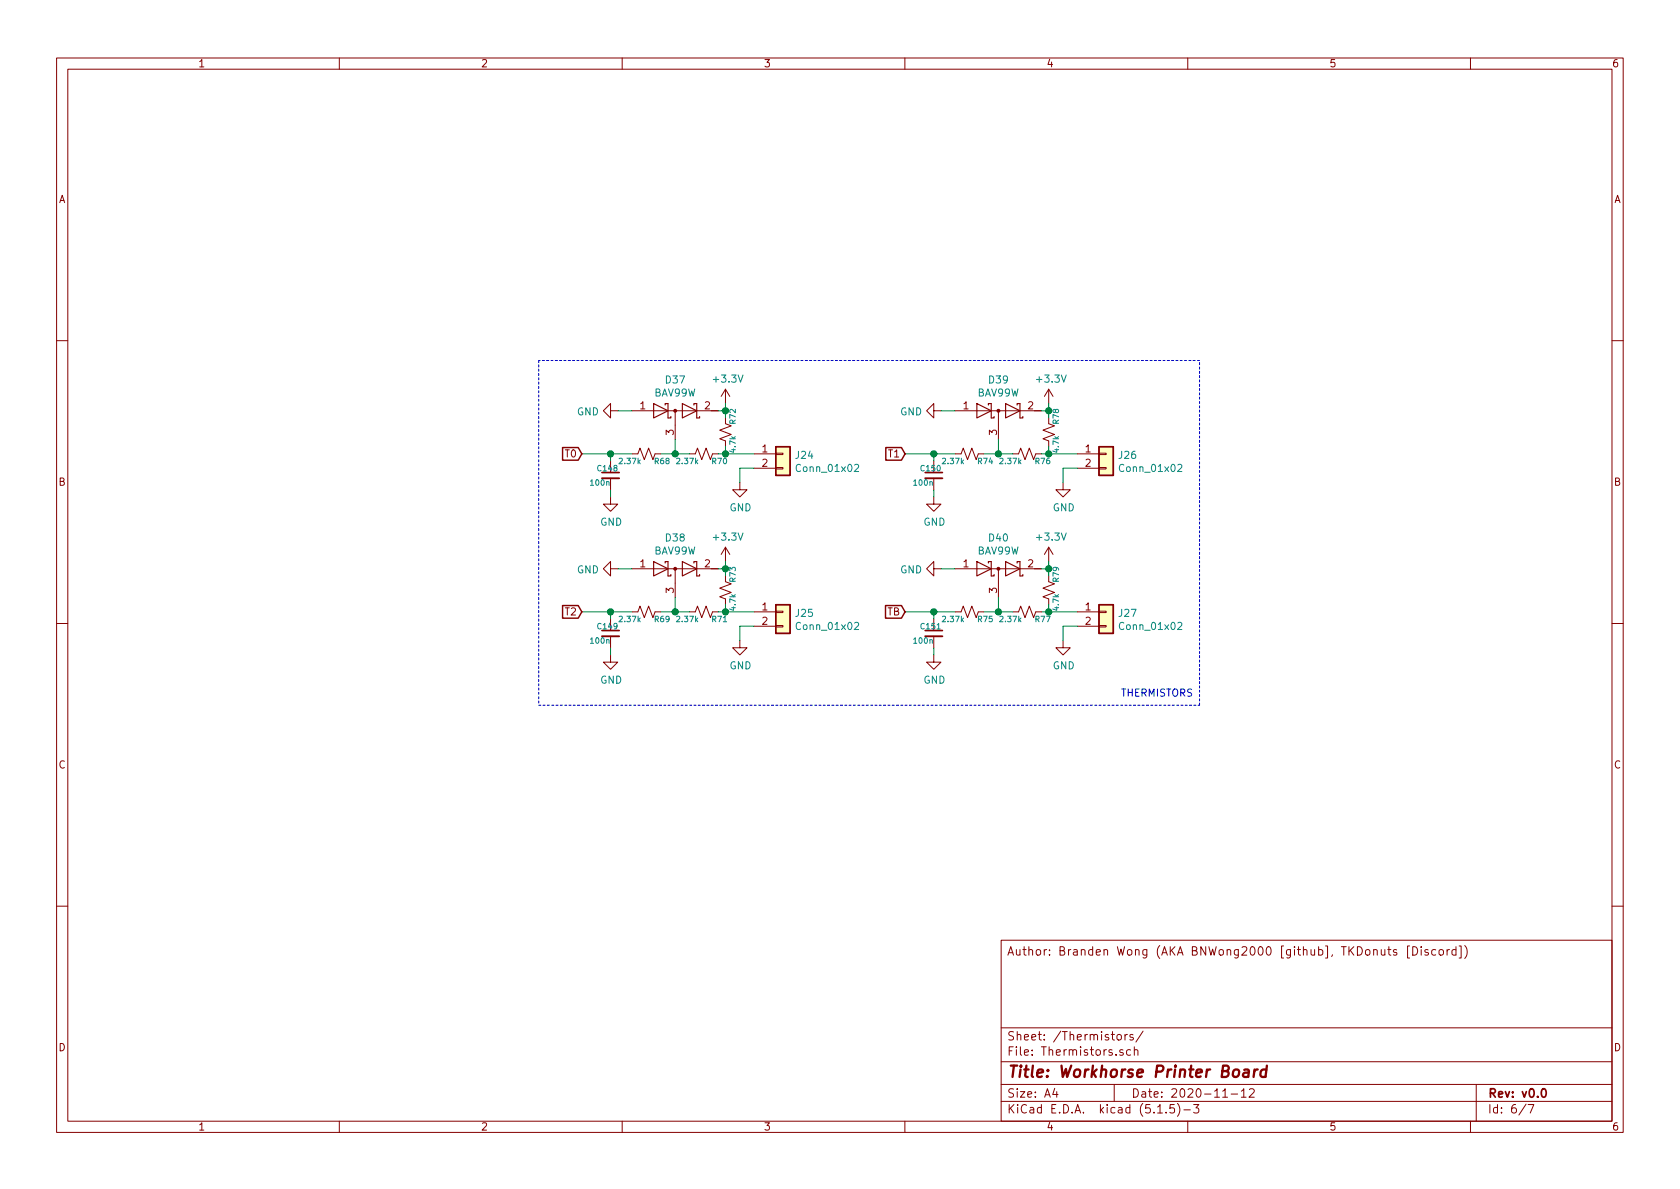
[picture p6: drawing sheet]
<svg xmlns="http://www.w3.org/2000/svg" width="297mm" height="210mm" viewBox="0 0 297 210" stroke-linecap="round" stroke-linejoin="round" font-family="sans-serif">
<g fill="none" stroke="#840000" stroke-width=".18">
<path d="M10 10.3h277v189.9h-277zM12 12.2h273v186.1h-273zM60 10.3v1.9M110 10.3v1.9M160 10.3v1.9M210 10.3v1.9M260 10.3v1.9M10 60.2h2M107.9 72.6v-1.2l-1.2 1.2 1.2 1.3v-1.3h1.3M111.8 72.6h15.2M119.4 72.6v5.1M128.3 73.9v1l1 .4-2 .8 2 .7-2 .8 1 .4v1"/>
<path d="M128.3 68.8v2.6M128.3 68.8l-.8 1.3M128.3 68.8l.7 1.3M165.1 72.6v-1.2l-1.3 1.2 1.3 1.3v-1.3h1.3M168.9 72.6h15.2M176.5 72.6v5.1M185.4 73.9v1l1 .4-2 .8 2 .7-2 .8 1 .4v1M185.4 68.8v2.6M185.4 68.8l-.7 1.3M185.4 68.8l.8 1.3M285 60.2h2M107.9 87.9v1.2h1.3l-1.3 1.3-1.2-1.3h1.2"/>
<path d="M107.9 81.5v2.1M107.9 84.6v2M111.8 80.3h1l.4-1.1 .7 2.1 .8-2.1 .7 2.1 .4-1h1M121.9 80.3h1l.4-1.1 .8 2.1 .7-2.1 .8 2.1 .4-1h1M128.3 96.8v2.5M128.3 96.8l-.8 1.2M128.3 96.8l.7 1.2M130.8 85.3v1.3h1.3l-1.3 1.3-1.3-1.3h1.3M133.3 80.3h3.9M133.3 82.8h3.9M137.2 82.7h1.2v.2h-1.2zM137.2 80.1h1.2v.3h-1.2z"/>
<path d="M165.1 87.9v1.2h1.3l-1.3 1.3-1.3-1.3h1.3M165.1 81.5v2.1M165.1 84.6v2M168.9 80.3h1l.4-1.1 .8 2.1 .7-2.1 .8 2.1 .4-1h1M179.1 80.3h1l.4-1.1 .7 2.1 .8-2.1 .8 2.1 .3-1h1M185.4 96.8v2.5M185.4 96.8l-.7 1.2M185.4 96.8l.8 1.2M188 85.3v1.3h1.2l-1.2 1.3-1.3-1.3h1.3M190.5 80.3h3.8M190.5 82.8h3.8M194.3 82.7h1.3v.2h-1.3z"/>
<path d="M194.3 80.1h1.3v.3h-1.3zM10 110.3h2M107.9 100.6v-1.3l-1.2 1.3 1.2 1.2v-1.2h1.3M107.9 115.8v1.3h1.3l-1.3 1.3-1.2-1.3h1.2M107.9 109.5v2M107.9 112.5v2M111.8 108.2h1l.4-1 .7 2 .8-2 .7 2 .4-1h1M111.8 100.6h15.2M119.4 100.6v5.1M121.9 108.2h1l.4-1 .8 2 .7-2 .8 2 .4-1h1M128.3 101.8v1.1l1 .3-2 .8 2 .8-2 .7 1 .4v1M130.8 113.3v1.2h1.3l-1.3 1.3-1.3-1.3h1.3"/>
<path d="M133.3 108.2h3.9M133.3 110.7h3.9M137.2 110.6h1.2v.3h-1.2zM137.2 108.1h1.2v.2h-1.2zM165.1 100.6v-1.3l-1.3 1.3 1.3 1.2v-1.2h1.3M165.1 115.8v1.3h1.3l-1.3 1.3-1.3-1.3h1.3M165.1 109.5v2M165.1 112.5v2M168.9 108.2h1l.4-1 .8 2 .7-2 .8 2 .4-1h1M168.9 100.6h15.2M176.5 100.6v5.1M179.1 108.2h1l.4-1 .7 2 .8-2 .8 2 .3-1h1"/>
<path d="M185.4 101.8v1.1l1 .3-2 .8 2 .8-2 .7 1 .4v1M188 113.3v1.2h1.2l-1.2 1.3-1.3-1.3h1.3M190.5 108.2h3.8M190.5 110.7h3.8M194.3 110.6h1.3v.3h-1.3zM194.3 108.1h1.3v.2h-1.3zM285 110.3h2M10 160.2h2M177 166.3h108v32h-108zM246.9 168a.37 .37 0 0 0-.5 .1v.2l.5 .2 .1 .1-.2 .3-.4-.1M249.2 167.3h-.3v2.1h.3M249.8 167.4a.76 .76 0 0 1 .9 .8 .76 .76 0 0 1-.9 .7z"/>
<path d="M251.3 167.4v.2M251.3 167.9v1M252.5 168a.37 .37 0 0 0-.6 .1l.1 .2 .5 .2 .1 .1-.3 .3-.4-.1M253.8 168l-.4-.1-.3 .3 .1 .6 .2 .1 .4-.1M254.5 168l.2-.1 .4 .1v.8l-.2 .1-.4-.1zM255.9 167.9v1M256.3 167.9l-.3 .1-.1 .2M257.4 168l-.4-.1-.3 .3 .1 .6 .2 .1 .4-.1M257.4 167.4v1.5M258 167.3h.3v2.1h-.3M259 167.2a1.71 1.71 0 0 1 0 2.3M285 160.2h2"/>
<path d="M60 198.3v1.9M110 198.3v1.9M160 198.3v1.9M177 194.8h108M177 191.8h108M177 187.8h108M177 181.8h108M186.5 192.5l-.4 1h1M186.8 193v1M197 191.8v3M197.6 183.1l.2-.2 .4 .2v.7l-.2 .1-.4-.1zM198.6 185.7a.37 .37 0 0 0-.6 .1v.2l.6 .2v.1l-.2 .3-.4-.1"/>
<path d="M198.9 182.9v1M199.3 182.9l-.4 .3M199.9 185.7l-.4-.1-.3 .3 .1 .6 .2 .1 .4-.1M200.3 183l-.3-.1-.2 .2v.3l.5 .1v.3h-.5M200.6 185.7a.37 .37 0 0 1 .6 .1v.8M200.6 185.1v1.5M202.1 182.3l-1.3 2M204.7 196.8h.8M206.2 196.7v.1M207.6 195.3h-.7l-.1 .7 .2-.1 .5 .1 .2 .2-.1 .5-.2 .1-.6-.1M208.2 195.1a1.71 1.71 0 0 1 0 2.3M209.3 196.3h1.2"/>
<path d="M210 198.3v1.9M211 195.3h1l-.5 .6 .4 .1v.7l-.2 .1-.7-.1M216.2 194h.8M217.7 193.5h1.1M219.5 193l.4-.5v1.5M219.5 194h.8M220.9 192.7l.2-.2h.4l.2 .2 .1 .3-1 1h1M260 198.3v1.9M261 191.8v6.5M269.8 195.2l-1.2 2M270.2 195.3h1l-.6 1.5"/>
</g>
<path d="M106.4 83.6h3.1M163.6 83.6h3M106.4 111.5h3.1M163.6 111.5h3M272.7 192.7l.2-.2a.81 .81 0 0 1 .6 .6 .81 .81 0 0 1-.3 .8l-.2 .1a.79 .79 0 0 1-.3-1.3z" fill="none" stroke="#840000" stroke-width=".3"/>
<path d="M220 189.2h.8l-.1 1.2M220.8 189.6l-.7 .1a.4 .4 0 0 0-.3 .3 .4 .4 0 0 0 .2 .4l.7-.1M221.8 189.1l-.2 1.3M222.4 189.1a.54 .54 0 0 0-.6 .4M223.9 189.2a.68 .68 0 0 0-1 .3l-.1 .6 .2 .2 .2 .1 .6-.1M224 188.4l-.3 2" fill="none" stroke="#840000" stroke-width=".41"/>
<g fill="#ffffc2" stroke="#ffffc2" stroke-width=".18">
<path d="M137.2 106.9h2.5v5.1h-2.5z"/>
<path d="M194.3 79h2.5v5.1h-2.5z"/>
<path d="M194.3 106.9h2.5v5.1h-2.5z"/>
<path d="M137.2 79h2.5v5.1h-2.5z"/>
</g>
<path d="M99.5 79.1h2.7l.7 1.2-.7 1.1h-2.7zM137.2 79h2.5v5.1h-2.5zM156.6 79.1h2.8l.6 1.2-.6 1.1h-2.8zM194.3 79h2.5v5.1h-2.5zM99.5 107.1h2.7l.7 1.1-.7 1.1h-2.7zM137.2 106.9h2.5v5.1h-2.5zM156.6 107.1h2.8l.6 1.1-.6 1.1h-2.8zM194.3 106.9h2.5v5.1h-2.5z" fill="none" stroke="#840000" stroke-width=".25"/>
<path d="M151.1 82.2l.5-.1 .2 .4v.2l-.8 .7h.8M208.3 82.2l.4-.1 .3 .4-.1 .2-.7 .7h.8M151.1 110.2l.5-.1 .2 .3v.2l-.8 .7h.8M208.3 110.2l.4-.1 .3 .3-.1 .2-.7 .7h.8" fill="none" stroke="#008484" stroke-width=".18"/>
<g fill="#840000" stroke="#840000" stroke-width=".18">
<circle cx="119.4" cy="100.6" r=".25"/>
<circle cx="176.5" cy="72.6" r=".25"/>
<circle cx="119.4" cy="72.6" r=".25"/>
<circle cx="176.5" cy="100.6" r=".25"/>
</g>
<g fill="none" stroke="#840000" stroke-width=".2">
<path d="M115.6 71.4l2.5 1.2-2.5 1.3zM117.6 71.6v-.2h.5v2.5h.5v-.2M120.6 71.4l2.6 1.2-2.6 1.3zM122.7 71.6v-.2h.5v2.5h.5v-.2M172.7 71.4l2.6 1.2-2.6 1.3zM174.8 71.6v-.2h.5v2.5h.5v-.2M177.8 71.4l2.5 1.2-2.5 1.3zM179.8 71.6v-.2h.5v2.5h.5v-.2M115.6 99.3l2.5 1.3-2.5 1.2zM117.6 99.6v-.3h.5v2.5h.5v-.2M120.6 99.3l2.6 1.3-2.6 1.2zM122.7 99.6v-.3h.5v2.5h.5v-.2"/>
<path d="M172.7 99.3l2.6 1.3-2.6 1.2zM174.8 99.6v-.3h.5v2.5h.5v-.2M177.8 99.3l2.5 1.3-2.5 1.2zM179.8 99.6v-.3h.5v2.5h.5v-.2"/>
</g>
<path d="M106.4 84.6h3.1M163.6 84.6h3M106.4 112.5h3.1M163.6 112.5h3" fill="none" stroke="#840000" stroke-width=".33"/>
<path d="M95.2 63.7v61M212.1 63.7h-116.9M95.2 124.7h116.9M212.1 124.7v-61" fill="none" stroke="#0000c2" stroke-width=".18" stroke-dasharray=".4 .4"/>
<g fill="none" stroke="#008400" stroke-width=".18">
<path d="M109.2 72.6h2.6M119.4 77.7v2.6M127 72.6h1.3M128.3 71.4v2.5M128.3 79v1.3M166.4 72.6h2.5M176.5 77.7v2.6M184.1 72.6h1.3M185.4 71.4v2.5M185.4 79v1.3M102.9 80.3h8.9M107.9 80.3v1.2"/>
<path d="M107.9 86.6v1.3M116.8 80.3h5.1M127 80.3h6.3M128.3 99.3v2.5M133.3 82.8h-2.5v2.5M160 80.3h8.9M165.1 80.3v1.2M165.1 86.6v1.3M174 80.3h5.1M184.1 80.3h6.4M185.4 99.3v2.5M190.5 82.8h-2.5v2.5"/>
<path d="M102.9 108.2h8.9M107.9 108.2v1.3M107.9 114.5v1.3M109.2 100.6h2.6M116.8 108.2h5.1M119.4 105.7v2.5M127 108.2h6.3M127 100.6h1.3M128.3 106.9v1.3M133.3 110.7h-2.5v2.6M160 108.2h8.9M165.1 108.2v1.3"/>
<path d="M165.1 114.5v1.3M166.4 100.6h2.5M174 108.2h5.1M176.5 105.7v2.5M184.1 108.2h6.4M184.1 100.6h1.3M185.4 106.9v1.3M190.5 110.7h-2.5v2.6"/>
</g>
<g fill="#008400" stroke="#008400" stroke-width=".25">
<circle cx="185.4" cy="100.6" r=".51"/>
<circle cx="185.4" cy="108.2" r=".51"/>
<circle cx="176.5" cy="80.3" r=".51"/>
<circle cx="128.3" cy="108.2" r=".51"/>
<circle cx="128.3" cy="80.3" r=".51"/>
<circle cx="119.4" cy="108.2" r=".51"/>
<circle cx="185.4" cy="72.6" r=".51"/>
<circle cx="128.3" cy="100.6" r=".51"/>
<circle cx="165.1" cy="80.3" r=".51"/>
<circle cx="128.3" cy="72.6" r=".51"/>
<circle cx="165.1" cy="108.2" r=".51"/>
<circle cx="185.4" cy="80.3" r=".51"/>
<circle cx="176.5" cy="108.2" r=".51"/>
<circle cx="119.4" cy="80.3" r=".51"/>
<circle cx="108" cy="80.3" r=".51"/>
<circle cx="108" cy="108.2" r=".51"/>
</g>
<text font-size="2.8" fill="#840000" x="178" y="190.5">Title: Workhorse Printer Board</text>
<g font-size="2.1" fill="#840000">
<text x="178" y="169">Author: Branden Wong (AKA BNWong2000 [github], TKDonuts [Discord])</text>
<text x="178" y="184">Sheet: /Thermistors/</text>
<text x="178" y="186.7">File: Thermistors.sch</text>
<text x="178" y="196.9">KiCad E.D.A. kicad (5.1.5)-3</text>
<text x="178" y="194.1">Size: A4</text>
<text x="200" y="194.1">Date: 2020-11-12</text>
<text x="263" y="194.1">Rev: v0.0</text>
<text x="263" y="196.9">Id: 6/7</text>
</g>
<g font-size="1.8" fill="#840000">
<text x="35" y="11.9">1</text>
<text x="85" y="11.9">2</text>
<text x="135" y="11.9">3</text>
<text x="185" y="11.9">4</text>
<text x="235" y="11.9">5</text>
<text x="285" y="11.9">6</text>
<text x="10.4" y="35.9">A</text>
<text x="285.4" y="35.9">A</text>
<text x="113.2" y="72.4">1</text>
<text x="119.1" y="76.9" transform="rotate(-90 119.1 76.9)">3</text>
<text x="124.6" y="72.4">2</text>
<text x="170.3" y="72.4">1</text>
<text x="176.3" y="76.9" transform="rotate(-90 176.3 76.9)">3</text>
<text x="181.8" y="72.4">2</text>
<text x="100" y="80.9">T0</text>
<text x="134.8" y="80">1</text>
<text x="134.8" y="82.5">2</text>
<text x="157.2" y="80.9">T1</text>
<text x="191.9" y="80">1</text>
<text x="191.9" y="82.5">2</text>
<text x="10.4" y="85.9">B</text>
<text x="285.4" y="85.9">B</text>
<text x="113.2" y="100.3">1</text>
<text x="124.6" y="100.3">2</text>
<text x="170.3" y="100.3">1</text>
<text x="181.8" y="100.3">2</text>
<text x="119.1" y="104.9" transform="rotate(-90 119.1 104.9)">3</text>
<text x="134.8" y="107.9">1</text>
<text x="176.3" y="104.9" transform="rotate(-90 176.3 104.9)">3</text>
<text x="191.9" y="107.9">1</text>
<text x="100" y="108.8">T2</text>
<text x="134.8" y="110.5">2</text>
<text x="156.9" y="108.8">TB</text>
<text x="191.9" y="110.5">2</text>
<text x="10.4" y="135.9">C</text>
<text x="285.4" y="135.9">C</text>
<text x="10.4" y="185.9">D</text>
<text x="285.4" y="185.9">D</text>
<text x="35" y="199.9">1</text>
<text x="85" y="199.9">2</text>
<text x="135" y="199.9">3</text>
<text x="185" y="199.9">4</text>
<text x="235" y="199.9">5</text>
<text x="285" y="199.9">6</text>
</g>
<g font-size="1.8" fill="#008484">
<text x="115.7" y="70.1">BAV99W</text>
<text x="117.8" y="67.8">D37</text>
<text x="126.3" y="67.7">+3.3V</text>
<text x="172.8" y="70.1">BAV99W</text>
<text x="174.9" y="67.8">D39</text>
<text x="183.5" y="67.7">+3.3V</text>
<text x="102" y="73.5">GND</text>
<text x="159.2" y="73.5">GND</text>
<text x="140.7" y="81.1">J24</text>
<text x="141.1" y="83.5">Conn_01x02</text>
<text x="197.9" y="81.1">J26</text>
<text x="198.2" y="83.5">Conn_01x02</text>
<text x="106.1" y="93">GND</text>
<text x="117.8" y="95.8">D38</text>
<text x="126.3" y="95.6">+3.3V</text>
<text x="129" y="90.4">GND</text>
<text x="163.3" y="93">GND</text>
<text x="174.9" y="95.8">D40</text>
<text x="183.5" y="95.6">+3.3V</text>
<text x="186.1" y="90.4">GND</text>
<text x="102" y="101.4">GND</text>
<text x="115.7" y="98.1">BAV99W</text>
<text x="159.2" y="101.4">GND</text>
<text x="172.8" y="98.1">BAV99W</text>
<text x="140.7" y="109.1">J25</text>
<text x="141.1" y="111.4">Conn_01x02</text>
<text x="197.9" y="109.1">J27</text>
<text x="198.2" y="111.4">Conn_01x02</text>
<text x="129" y="118.4">GND</text>
<text x="186.1" y="118.4">GND</text>
<text x="106.1" y="120.9">GND</text>
<text x="163.3" y="120.9">GND</text>
</g>
<text font-size="1.8" fill="#0000c2" x="198.1" y="123.2">THERMISTORS</text>
<g font-size="1.4" fill="#008484">
<text x="130.1" y="74.9" transform="rotate(-90 130.1 74.9)">R72</text>
<text x="187.2" y="74.9" transform="rotate(-90 187.2 74.9)">R78</text>
<text x="105.7" y="83.3">C148</text>
<text x="109.6" y="82.1">2.37k</text>
<text x="115.8" y="82.1">R68</text>
<text x="119.8" y="82.1">2.37k</text>
<text x="126" y="82.1">R70</text>
<text x="130.1" y="80" transform="rotate(-90 130.1 80)">4.7k</text>
<text x="162.9" y="83.3">C150</text>
<text x="166.8" y="82.1">2.37k</text>
<text x="172.9" y="82.1">R74</text>
<text x="176.9" y="82.1">2.37k</text>
<text x="183.1" y="82.1">R76</text>
<text x="187.2" y="80" transform="rotate(-90 187.2 80)">4.7k</text>
<text x="104.5" y="85.9">100n</text>
<text x="161.6" y="85.9">100n</text>
<text x="130.1" y="107.9" transform="rotate(-90 130.1 107.9)">4.7k</text>
<text x="130.1" y="102.9" transform="rotate(-90 130.1 102.9)">R73</text>
<text x="187.2" y="107.9" transform="rotate(-90 187.2 107.9)">4.7k</text>
<text x="187.2" y="102.9" transform="rotate(-90 187.2 102.9)">R79</text>
<text x="104.5" y="113.8">100n</text>
<text x="105.7" y="111.3">C149</text>
<text x="109.6" y="110">2.37k</text>
<text x="115.8" y="110">R69</text>
<text x="119.8" y="110">2.37k</text>
<text x="126" y="110">R71</text>
<text x="161.6" y="113.8">100n</text>
<text x="162.9" y="111.3">C151</text>
<text x="166.8" y="110">2.37k</text>
<text x="172.9" y="110">R75</text>
<text x="176.9" y="110">2.37k</text>
<text x="183.1" y="110">R77</text>
</g>
</svg>
